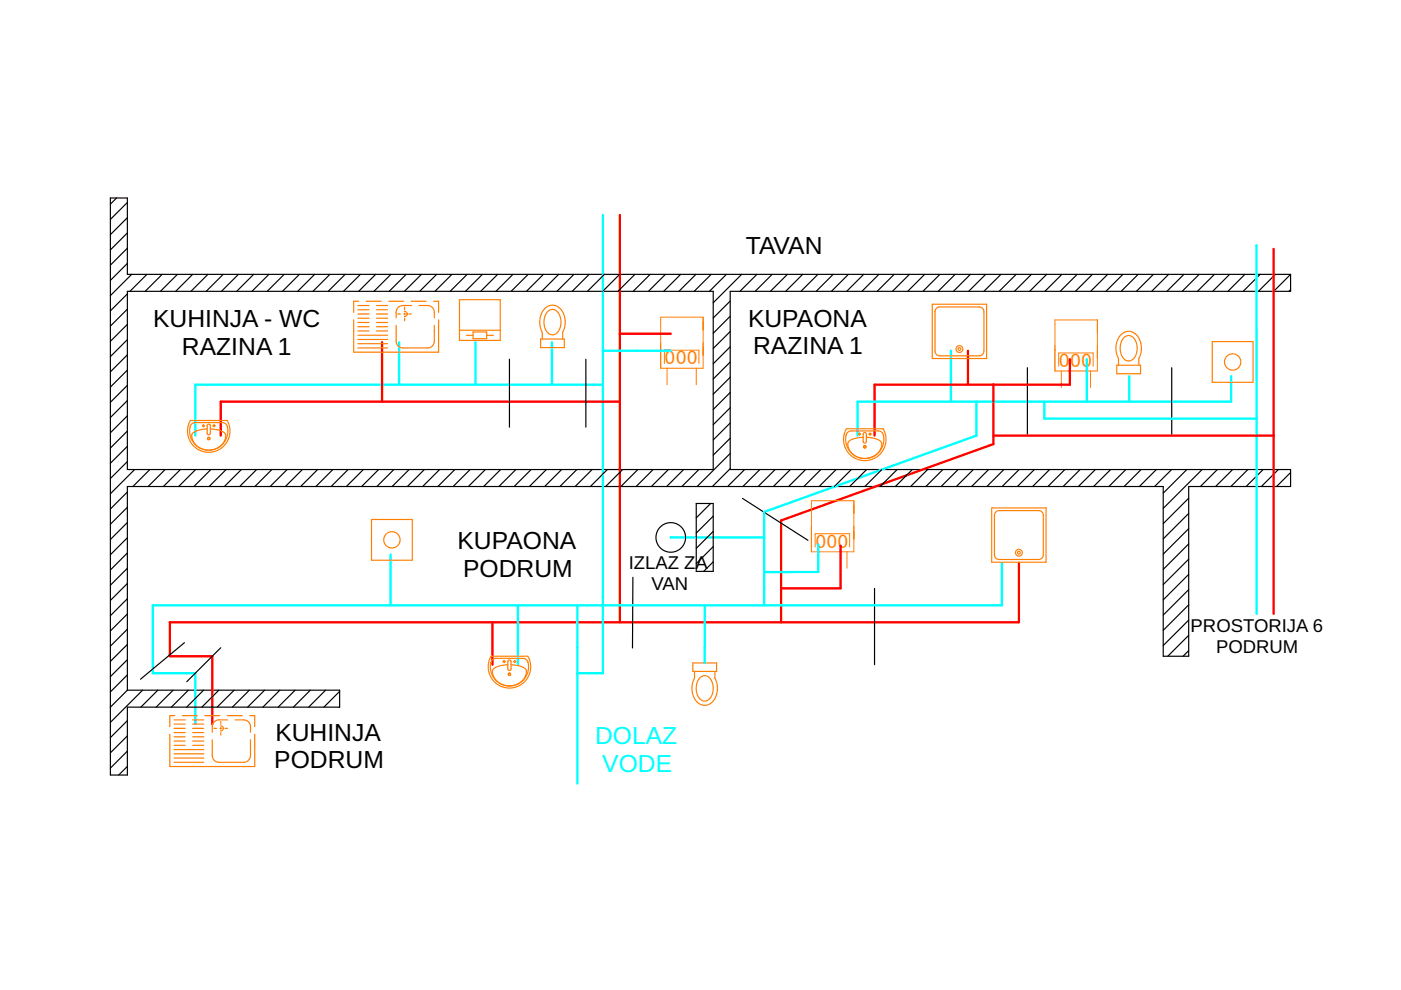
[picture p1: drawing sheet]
<svg xmlns="http://www.w3.org/2000/svg" width="297mm" height="210mm" viewBox="0 0 297 210" stroke-linecap="round" stroke-linejoin="round" font-family="sans-serif">
<g fill="none" stroke="#000" stroke-width=".25">
<path d="M23.4 42h3.6v16.2h246.6v3.6h-118.8v37.8h118.8v3.6h-21.6v35.9h-5.4v-35.9h-219.6v43.1h45v3.6h-45v14.4h-3.6zM24.7 42l-1.3 1.3M27 55.9l-3.6 3.5M27 52.6l-3.6 3.6M27 49.4l-3.6 3.6M27 46.2l-3.6 3.6M27 42.9l-3.6 3.6M27.9 58.2l-4.5 4.5M31.1 58.2l-3.6 3.6M34.4 58.2l-3.6 3.6M37.6 58.2l-3.6 3.6M40.8 58.2l-3.6 3.6"/>
<path d="M44.1 58.2l-3.6 3.6M47.3 58.2l-3.6 3.6M50.5 58.2l-3.6 3.6M53.8 58.2l-3.6 3.6M57 58.2l-3.6 3.6M60.2 58.2l-3.6 3.6M63.5 58.2l-3.6 3.6M66.7 58.2l-3.6 3.6M69.9 58.2l-3.6 3.6M73.2 58.2l-3.6 3.6M76.4 58.2l-3.6 3.6M79.6 58.2l-3.6 3.6"/>
<path d="M82.9 58.2l-3.6 3.6M86.1 58.2l-3.6 3.6M89.3 58.2l-3.6 3.6M92.6 58.2l-3.6 3.6M95.8 58.2l-3.6 3.6M99 58.2l-3.6 3.6M102.3 58.2l-3.6 3.6M105.5 58.2l-3.6 3.6M108.7 58.2l-3.6 3.6M112 58.2l-3.6 3.6M115.2 58.2l-3.6 3.6M118.4 58.2l-3.6 3.6"/>
<path d="M121.7 58.2l-3.6 3.6M124.9 58.2l-3.6 3.6M128.1 58.2l-3.6 3.6M131.4 58.2l-3.6 3.6M134.6 58.2l-3.6 3.6M137.8 58.2l-3.6 3.6M141.1 58.2l-3.6 3.6M144.3 58.2l-3.6 3.6M147.5 58.2l-3.6 3.6M150.8 58.2l-3.6 3.6M154 58.2l-3.6 3.6M157.2 58.2l-6 6"/>
<path d="M160.5 58.2l-3.6 3.6M163.7 58.2l-3.6 3.6M166.9 58.2l-3.6 3.6M170.2 58.2l-3.6 3.6M173.4 58.2l-3.6 3.6M176.6 58.2l-3.6 3.6M179.9 58.2l-3.6 3.6M183.1 58.2l-3.6 3.6M186.3 58.2l-3.6 3.6M189.6 58.2l-3.6 3.6M192.8 58.2l-3.6 3.6M196 58.2l-3.6 3.6"/>
<path d="M199.3 58.2l-3.6 3.6M202.5 58.2l-3.6 3.6M205.7 58.2l-3.6 3.6M209 58.2l-3.6 3.6M212.2 58.2l-3.6 3.6M215.4 58.2l-3.6 3.6M218.7 58.2l-3.6 3.6M221.9 58.2l-3.6 3.6M225.1 58.2l-3.6 3.6M228.4 58.2l-3.6 3.6M231.6 58.2l-3.6 3.6M234.8 58.2l-3.6 3.6"/>
<path d="M238.1 58.2l-3.6 3.6M241.3 58.2l-3.6 3.6M244.5 58.2l-3.6 3.6M247.8 58.2l-3.6 3.6M251 58.2l-3.6 3.6M254.2 58.2l-3.6 3.6M257.5 58.2l-3.6 3.6M260.7 58.2l-3.6 3.6M263.9 58.2l-3.6 3.6M267.2 58.2l-3.6 3.6M270.4 58.2l-3.6 3.6M273.6 58.2l-3.6 3.6"/>
<path d="M27 61.8h124.2v37.8h-124.2zM27 78.5l-3.6 3.6M27 75.2l-3.6 3.6M27 72l-3.6 3.6M27 68.8l-3.6 3.6M27 65.5l-3.6 3.6M27 62.3l-3.6 3.6M108 76.2v14.4M124.2 76.2v14.4M154.8 80l-3.6 3.6M154.8 76.8l-3.6 3.6M154.8 73.5l-3.6 3.6"/>
<path d="M154.8 70.3l-3.6 3.6M154.8 67.1l-3.6 3.6M154.8 63.8l-3.6 3.6M217.8 78v14.4M248.4 78v14.4M273.6 61.4l-.3 .4M27 97.9l-3.6 3.6M27 94.6l-3.6 3.6M27 91.4l-3.6 3.6M27 88.2l-3.6 3.6M27 84.9l-3.6 3.6M27 81.7l-3.6 3.6"/>
<path d="M28.5 99.6l-5.1 5.1M31.8 99.6l-3.6 3.6M35 99.6l-3.6 3.6M38.2 99.6l-3.6 3.6M41.5 99.6l-3.6 3.6M44.7 99.6l-3.6 3.6M47.9 99.6l-3.6 3.6M51.2 99.6l-3.6 3.6M54.4 99.6l-3.6 3.6M57.6 99.6l-3.6 3.6M60.9 99.6l-3.6 3.6M64.1 99.6l-3.6 3.6"/>
<path d="M67.3 99.6l-3.6 3.6M70.6 99.6l-3.6 3.6M73.8 99.6l-3.6 3.6M77 99.6l-3.6 3.6M80.3 99.6l-3.6 3.6M83.5 99.6l-3.6 3.6M86.7 99.6l-3.6 3.6M90 99.6l-3.6 3.6M93.2 99.6l-3.6 3.6M96.4 99.6l-3.6 3.6M99.7 99.6l-3.6 3.6M102.9 99.6l-3.6 3.6"/>
<path d="M106.1 99.6l-3.6 3.6M109.4 99.6l-3.6 3.6M112.6 99.6l-3.6 3.6M115.8 99.6l-3.6 3.6M119.1 99.6l-3.6 3.6M122.3 99.6l-3.6 3.6M125.5 99.6l-3.6 3.6M128.8 99.6l-3.6 3.6M132 99.6l-3.6 3.6M135.2 99.6l-3.6 3.6M138.5 99.6l-3.6 3.6M141.7 99.6l-3.6 3.6"/>
<path d="M144.9 99.6l-3.6 3.6M148.2 99.6l-3.6 3.6M154.8 99.4l-3.8 3.8M154.8 96.1l-7 7.1M154.8 92.9l-3.6 3.6M154.8 89.7l-3.6 3.6M154.8 86.5l-3.6 3.5M154.8 83.2l-3.6 3.6M157.9 99.6l-3.6 3.6M161.1 99.6l-3.6 3.6M164.3 99.6l-3.6 3.6M167.6 99.6l-3.6 3.6"/>
<path d="M170.8 99.6l-3.6 3.6M174 99.6l-3.6 3.6M177.3 99.6l-3.6 3.6M180.5 99.6l-3.6 3.6M183.7 99.6l-3.6 3.6M187 99.6l-3.6 3.6M190.2 99.6l-3.6 3.6M193.4 99.6l-3.6 3.6M196.7 99.6l-3.6 3.6M199.9 99.6l-3.6 3.6M203.1 99.6l-3.6 3.6M206.4 99.6l-3.6 3.6"/>
<path d="M209.6 99.6l-3.6 3.6M212.8 99.6l-3.6 3.6M216.1 99.6l-3.6 3.6M219.3 99.6l-3.6 3.6M222.5 99.6l-3.6 3.6M225.8 99.6l-3.6 3.6M229 99.6l-3.6 3.6M232.2 99.6l-3.6 3.6M235.5 99.6l-3.6 3.6M238.7 99.6l-3.6 3.6M241.9 99.6l-3.6 3.6M245.2 99.6l-3.6 3.6"/>
<path d="M248.4 99.6l-3.6 3.6M251.6 99.6l-5 5M254.9 99.6l-8.3 8.2M258.1 99.6l-3.6 3.6M261.3 99.6l-3.6 3.6M264.6 99.6l-3.6 3.6M267.8 99.6l-3.6 3.6M271 99.6l-3.6 3.6M27 117.3l-3.6 3.5M27 114l-3.6 3.6M27 110.8l-3.6 3.6M27 107.6l-3.6 3.6"/>
<path d="M27 104.3l-3.6 3.6M147.6 106.8h3.6v14.3h-3.6zM150.7 106.8l-3.1 3M151.2 119.1l-2 2M151.2 115.9l-3.6 3.6M151.2 112.7l-3.6 3.6M151.2 109.4l-3.6 3.6M157.4 105.7l13.9 8.9M252 118.6l-5.4 5.3M252 115.3l-5.4 5.4M252 112.1l-5.4 5.4M252 108.9l-5.4 5.4"/>
<path d="M252 105.6l-5.4 5.4M273.6 100.2l-2.9 3M27 139.9l-3.6 3.6M27 136.6l-3.6 3.6M27 133.4l-3.6 3.6M27 130.2l-3.6 3.6M27 126.9l-3.6 3.6M27 123.7l-3.6 3.6M27 120.5l-3.6 3.6M39.1 136.3l-9.3 7.7M46.8 137.3l-7.2 7.2M134.2 122.4l-.1 15"/>
<path d="M185.4 124.7v16.2M252 137.9l-1.2 1.2M252 134.7l-4.4 4.4M252 131.5l-5.4 5.4M252 128.2l-5.4 5.4M252 125l-5.4 5.4M252 121.8l-5.4 5.4M23.4 149.9h.1M27 159.3l-3.6 3.6M27 156l-3.6 3.6M27 152.8l-3.6 3.6M27 146.3l-3.6 3.6"/>
<path d="M27 143.1l-3.6 3.6M30.2 146.3l-6.8 6.9M33.5 146.3l-3.6 3.6M36.7 146.3l-3.6 3.6M39.9 146.3l-3.6 3.6M43.2 146.3l-3.6 3.6M46.4 146.3l-3.6 3.6M49.6 146.3l-3.6 3.6M52.9 146.3l-3.6 3.6M56.1 146.3l-3.6 3.6M59.3 146.3l-3.6 3.6M62.6 146.3l-3.6 3.6"/>
<path d="M65.8 146.3l-3.6 3.6M69 146.3l-3.6 3.6M72 149.8l-.1 .1M72 146.6l-3.3 3.3M27 162.5l-1.8 1.8"/>
<circle cx="142.2" cy="113.9" r="3.1"/>
</g>
<g fill="none" stroke="#0ff" stroke-width=".5">
<path d="M127.8 45.6v97.1h-5.4M266.4 52.1h.1M266.4 52.1v36.7M84.6 72.6v9M100.8 72.6v9M117 72.6v9M127.8 74.4h14.4M201.6 74.4v10.8M230.4 76.2v9M239.4 79.8v5.4M261 79.8v5.4h-79.2v7.2M127.8 81.6h-86.4v10.8"/>
<path d="M207 85.2v7.2l-45 16.1v19.8M221.4 85.2v3.6h45M266.4 88.8v41.3M82.8 117.5v10.8M142.2 113.9h19.8M173.5 115.5h.1M173.5 115.5v5.8h-11.4M212.4 119.3v9h-180v14.4h9v10.8M109.8 128.3v12.6M122.4 128.3v37.8M149.4 128.3v12.3"/>
</g>
<g fill="none" stroke="#f00" stroke-width=".5">
<path d="M131.4 45.6v86.3M270 52.8v77.3M81 72.6v12.6M131.4 70.8h10.8M205.2 74.4v7.2M226.8 76.2v5.4h-41.4v10.8M131.4 85.2h-84.6v7.2M210.6 81.6v12.6l-45 16.1v21.6M210.6 92.4h59.4M178.2 115.7h.1M178.2 115.7v9h-12.6M216 119.3v12.6h-180v7.2h9v14.4"/>
<path d="M104.4 131.9v9"/>
</g>
<g fill="none" stroke="#ff7f00" stroke-width=".25">
<path d="M75 67.8v6.9h18v-6.9M75.9 73.8h6.3M75.9 64.8h2.3M75.9 65.7h2.3M75.9 66.6h2.3M75.9 67.5h2.3M75.9 68.4h2.3M75.9 69.3h2.3M75.9 70.2h2.3M75.9 71.1h6.3M75.9 72h6.3M75.9 72.9h6.3"/>
<path d="M76 63.9h-1v2.3M77.6 63.9h3.2M79.8 64.8h2.4M79.8 65.7h2.4M79.8 66.6h2.4M79.8 67.5h2.4M79.8 68.4h2.4M79.8 69.3h2.4M79.8 70.2h2.4M82.4 63.9h3.2M84 69v3.8l.6 .7 .8 .3h5.3l.8-.3 .4-.4 .2-.6v-3.5M84.3 66.6h.6"/>
<path d="M85.6 66.6h.4M85.7 66l.4 .2 .2 .4-.2 .4-.4 .1M85.8 65.1v.6M85.8 66.4v.4M85.8 67.5v.5M86.7 66.6h.5M87.2 63.9h3.1M87.2 64.8h-1.9l-.8 .3-.5 .8v1.5M88.8 64.8h2l.8 .3 .4 .8 .1 1.5M91.9 63.9h1.1v2.3M97.4 63.5h8.7v8.7h-8.7zM97.4 70h8.7"/>
<path d="M98.9 71.1h1.4M100.3 70.4h2.9v1.4h-2.9zM103.2 71.1h1.4M114.6 71.9h5.1v1.8h-5.1zM115 71.9v-1.4l-.6-1.9 .2-1.6 .4-.9 .6-.8 .8-.5 .7-.1 .8 .2 .7 .4 .6 .7 .4 .9 .2 1.7-.2 1-.3 .9v1.4M116.1 66.1l.8-.5 .8 .1 .6 .6 .5 1 .1 1.2-.2 1.1-.5 .9-.8 .5h-.5l-.6-.3-.5-.6-.3-.8-.1-1.8 .3-.8zM197.7 64.5h11.5v11.5h-11.5zM198.5 65.4l.7-.3h8.4l.7 .3 .3 .7v8.4l-.3 .6-.7 .3h-8.4l-.7-.2-.3-.8v-8.3zM236.8 77.4h5v1.8h-5zM237.1 77.4v-1.4l-.5-1.8 .2-1.7 .4-.9 .6-.7 .7-.5 .8-.2 .8 .2 .7 .5 .6 .7 .4 .9 .2 1.6-.2 1-.3 .9v1.4M238.3 71.6l.7-.4 .8 .1 .7 .5 .5 1 .1 1.2-.2 1.1-.5 .9-.8 .5h-.6l-.6-.3-.4-.5-.4-.8v-1.8l.3-.9zM257 72.4h8.7v8.7h-8.7z"/>
<path d="M40.4 89.1h7.8l.4 1.1 .2 1.2-.2 1.2-.4 1-1.2 1.4-1.6 .7-1.7 .2-1.7-.6-1.3-1.1-.8-1.6-.1-1.8zM40.6 89.9l.8-.3 6.1 .1 .6 .4 .2 .7v1.1l-.3 1-.8 1.3-1.4 .9-1.5 .3-1.6-.2-1.3-1-.9-1.3-.3-1.6 .1-.9zM42.9 90.3l.2-.3 .3 .3-.3 .2zM43.9 91l-1.3 .1-1.2 .4-.6 .5-.1 .5 .3 1.1 .8 1 1.2 .6 1.3 .2 1.3-.2 1.1-.6 .8-1 .3-1.1-.1-.6-.6-.4-1.1-.4-1.4-.1M44 90h.4l.2 .2v1.7l-.3 .3-.4-.3zM45.2 90.3l.2-.3 .2 .3-.2 .2zM179.4 90.9h7.8l.5 1.1 .1 1.1-.1 1.2-.5 1.1-1.1 1.3-1.6 .8-1.7 .1-1.7-.5-1.3-1.2-.8-1.6-.1-1.7zM179.7 91.7l.8-.3 6.1 .1 .5 .4 .3 .7v1.1l-.3 1-.9 1.3-1.3 .9-1.5 .3-1.6-.3-1.3-.9-.9-1.3-.3-1.7 .1-.8zM182 92l.2-.2 .2 .2-.2 .3zM183 92.7l-1.4 .2-1.1 .3-.6 .5-.1 .6 .3 1.1 .8 .9 1.1 .7 1.3 .2 1.4-.2 1.1-.7 .8-.9 .3-1.1-.1-.6-.6-.5-1.2-.3-1.3-.2M183.1 91.8l.4-.1 .2 .3v1.7l-.3 .2-.4-.2zM184.2 92l.3-.2 .2 .2-.2 .3z"/>
<path d="M78.8 110.1h8.6v8.7h-8.6zM210.3 107.7h11.5v11.5h-11.5zM211.1 108.6l.7-.3h8.4l.7 .2 .3 .8v8.3l-.3 .7-.7 .3h-8.4l-.7-.3-.3-.7v-8.3zM104.1 139.1h7.8l.5 1.1 .1 1.2-.1 1.1-.5 1.1-1.2 1.4-1.5 .7-1.8 .1-1.6-.5-1.4-1.2-.7-1.6-.2-1.7zM104.4 139.9l.7-.3 6.2 .1 .5 .4 .2 .7v1l-.2 1.1-.9 1.3-1.3 .9-1.5 .3-1.6-.3-1.3-.8-.9-1.4-.3-1.7 .1-.8zM36 155.7v6.8h18v-6.8M36.9 152.6h2.4M36.9 153.5h2.4M36.9 154.4h2.4M36.9 155.3h2.4M36.9 156.2h2.4M36.9 157.1h2.4"/>
<path d="M36.9 158h2.4M36.9 158.9h6.3M36.9 159.8h6.3M37.1 151.7h-1.1v2.4M38.7 151.7h3.1M40.8 152.6h2.4M40.8 153.5h2.4M40.8 154.4h2.4M40.8 155.3h2.4M40.8 156.2h2.4M40.8 157.1h2.4M40.8 158h2.4"/>
<path d="M43.4 151.7h3.2M45 156.8l.1 3.8 .5 .8 .8 .2h5.3l.8-.2 .4-.5 .2-.5v-3.6M45.4 154.4h.5M46.6 154.4h.4M46.8 153.9l.4 .1 .1 .4-.1 .4-.4 .2M46.8 153v.5M46.8 154.3v.3M46.8 155.3v.6M47.7 154.4h.5M48.2 151.7h3.2M48.3 152.6h-2l-.8 .3-.5 .9v1.5M49.8 152.6h2.1l.7 .4 .5 .7v1.6"/>
<path d="M52.9 151.7h1.1v2.4M106.7 140.3l.2-.3 .2 .3-.2 .2zM107.7 140.9l-1.4 .2-1.1 .4-.7 .5-.1 .5 .4 1.1 .7 1 1.2 .6 1.3 .2 1.3-.2 1.2-.6 .8-1 .3-1.1-.1-.6-.7-.4-1.1-.4-1.4-.2M107.8 140l.3-.1 .2 .3v1.7l-.2 .3-.4-.3zM108.9 140.3l.2-.3 .3 .3-.3 .2zM146.9 140.6h5v1.8h-5zM147.3 142.4v1.4l-.4 .8-.2 1.1 .2 1.6 .4 .9 .6 .7 .7 .5 .8 .1 .8-.1 .7-.4 .6-.8 .4-.9 .2-1.7-.5-1.8v-1.4M148.4 143.7l.8-.4 .8 .1 .7 .6 .4 1 .1 1.1-.2 1.2-.6 .9-.7 .4h-.6l-.6-.3-.5-.6-.3-.8v-1.8l.3-.8zM36.9 161.6h6.3M36.9 160.7h6.3"/>
<circle cx="203.4" cy="74" r=".29"/>
<circle cx="203.4" cy="74" r=".72"/>
<circle cx="261.3" cy="76.7" r="1.73"/>
<circle cx="44.3" cy="93" r=".27"/>
<circle cx="44.3" cy="93" r=".22"/>
<circle cx="183.3" cy="94.7" r=".27"/>
<circle cx="183.3" cy="94.7" r=".22"/>
<circle cx="83.1" cy="114.5" r="1.73"/>
<circle cx="216" cy="117.2" r=".29"/>
<circle cx="216" cy="117.2" r=".72"/>
<circle cx="108" cy="143" r=".27"/>
<circle cx="108" cy="143" r=".22"/>
</g>
<path d="M140.1 67.3h9v10.8h-9zM140.9 77.1v-2.8h7.3v2.8M141.4 78.1v3.5M147.6 78.1v3.5M223.7 67.8h9v10.9h-9zM224.5 77.6v-2.8h7.3v2.8M225 78.7v3.4M231.2 78.7v3.4M172 106.2h9v10.8h-9zM172.8 116v-2.8h7.3v2.8M173.4 117v3.5M179.6 117v3.5" fill="none" stroke="#ff7f00" stroke-width=".21"/>
<g font-size="5.2">
<text x="158.1" y="53.9">TAVAN</text>
<text x="32.4" y="69.4">KUHINJA - WC</text>
<text x="158.6" y="69.2">KUPAONA</text>
<text x="38.6" y="75.2">RAZINA 1</text>
<text x="159.7" y="75.1">RAZINA 1</text>
<text x="97" y="116.4">KUPAONA</text>
<text x="98.2" y="122.3">PODRUM</text>
<text x="58.4" y="157">KUHINJA</text>
<text x="58.2" y="162.9">PODRUM</text>
</g>
<g font-size="5.2" fill="#0ff">
<text x="126.2" y="157.8">DOLAZ</text>
<text x="127.7" y="163.7">VODE</text>
</g>
<g font-size="3.9">
<text x="133.3" y="120.6">IZLAZ ZA</text>
<text x="138.1" y="125">VAN</text>
<text x="252.4" y="134">PROSTORIJA 6</text>
<text x="257.8" y="138.4">PODRUM</text>
</g>
<g font-size="3.7" fill="#ff7f00">
<text x="148" y="74.5" transform="rotate(-180 148 74.5)">000</text>
<text x="231.6" y="75.1" transform="rotate(-180 231.6 75.1)">000</text>
<text x="179.9" y="113.4" transform="rotate(-180 179.9 113.4)">000</text>
</g>
</svg>
